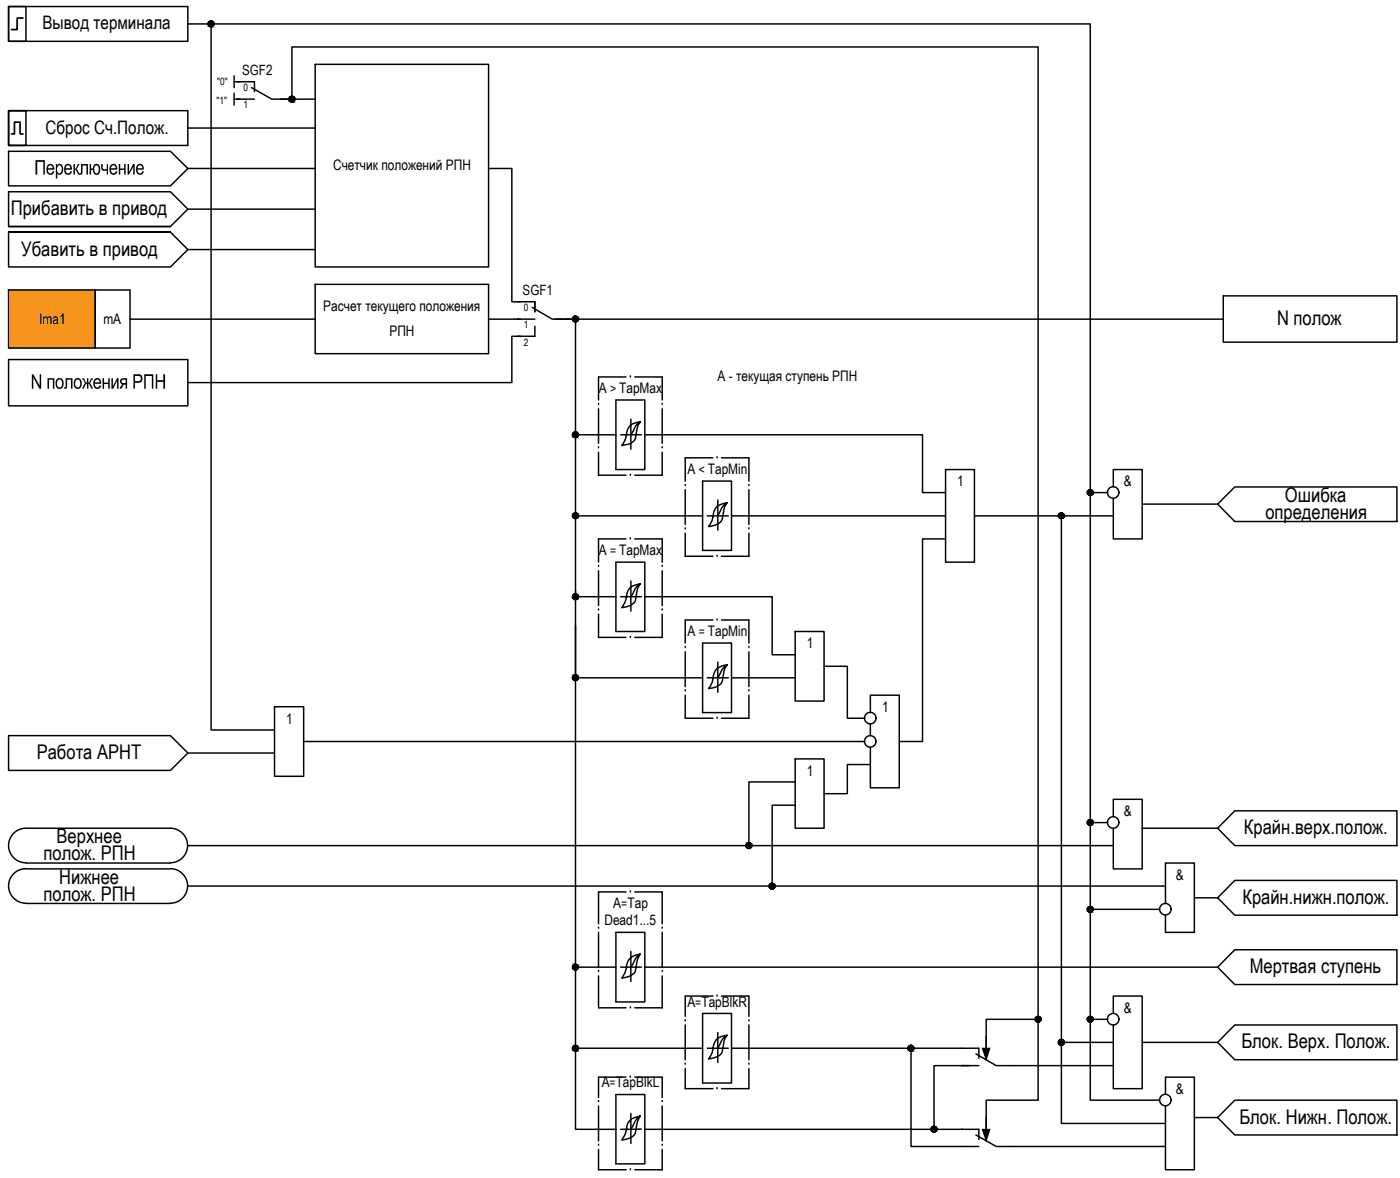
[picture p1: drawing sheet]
<svg xmlns="http://www.w3.org/2000/svg" width="242mm" height="204mm" viewBox="0 0 242 204" stroke-linecap="round" stroke-linejoin="round" font-family="sans-serif">
<!-- layer: 0 -->
<g fill="none" stroke="#000" stroke-width=".25">
<path d="M1.5 19.1h31v6h-31v-6v6h3v-6zM1.5 1.1h3v6h-3zM1.5 1.1h31v6h-31zM32.5 4.1h4v122h11M36.5 4.1h152v81h3M40.5 13.1v2M40.5 16.1v2M40.5 14.1h1M40.5 17.1h1M48.5 17.1h6M50.5 17.1v-9h129v182h-9v7M54.5 11.1h30v35h-30z"/>
<path d="M1.5 26.1h28l3 3-3 3h-28zM1.5 33.1h28l3 3-3 3h-28zM1.5 39.1h28M32.5 22.1h22M32.5 29.1h22M32.5 36.1h22M84.5 29.1h4v23h1.5M1.5 50.1h15v10h-15zM1.5 40.1v6h28l3-3-3-3h-28h28M16.5 50.1h6v10h-6zM22.5 55.1h32M32.5 43.1h22"/>
<path d="M54.5 49.1h30v12h-30zM84.5 55.1h5.5M90 58.1h-1.5v8h-56M92.5 52.1v1.8M92.5 56.4v1.7M96 55.1h115.5M99.5 55.1v20h7M211.5 51.1h30v8h-30zM1.5 62.1h31v8h-31zM99.5 75.1v14h22M106.5 69.1h5v12h-5zM109.1 72.4v5.2"/>
<path d="M109.1 75.1h1.8M110.7 72.9l-.5 .8-.3 1.5a1.63 1.63 0 0 1-1.6 1.6l-.8 .2 .5-.9 .3-.9a2.23 2.23 0 0 1 2.4-2.3l-.3 .2a2.33 2.33 0 0 0-1 1.4l-.3 .6h-1.8M111.5 75.1h48v10h3.9M99.5 89.1v14h7M106.5 97.1h5v12h-5zM121.5 83.1h4.9v12h-4.9zM124.1 86.4v5.2M124.1 89.1h1.8M125.7 86.9a5 5 0 0 0-.8 2.7l-.3 .6-.5 .3-1.6 .5 .6-1.1 .2-.7a2.11 2.11 0 0 1 1.9-2.2l.5-.1-.3 .2a2.75 2.75 0 0 0-1 1.4l-.3 .6h-1.8M126.4 89.1h37M163.4 93.1h-3.9v35h-4.1M163.4 81.1h5v16h-5z"/>
<path d="M168.4 89.1h24M183.5 89.1v91h8.9M188.5 85.1v57h3M192.4 84.1v-3h5v12h-5v-7M197.4 87.1h13.1M210.5 87.1l2.9-3h28.1v6h-28.1zM99.5 102.1v15h22M99.5 108.1v59h7M109.1 100.4v5.2M109.1 103.1h1.8M110.7 100.9l-.5 .8-.3 1.5a1.7 1.7 0 0 1-1.6 1.6l-.8 .2 .5-.8 .3-1a2.1 2.1 0 0 1 1.9-2.2l.5-.1-.3 .2a2.75 2.75 0 0 0-1 1.4l-.3 .6h-1.8M111.5 103.1h22v10h4"/>
<path d="M121.5 111.1h4.9v12h-4.9zM124.1 114.4v5.2M124.1 117.1h1.8M125.7 114.9a4.7 4.7 0 0 0-.8 2.7 2.34 2.34 0 0 1-2.4 1.4l.6-1.3a3.3 3.3 0 0 1 1-2.3l1.6-.5-.3 .2a2.75 2.75 0 0 0-1 1.4l-.3 .6h-1.8M126.4 117.1h11.1M137.5 109.1h5v12h-5zM142.5 115.1h4v9h3M1.5 127.1h28l3 3-3 3h-28zM32.5 130.1h15M47.5 122.1h5v12h-5zM52.5 128.1h97M137.5 131.1h5v12h-5z"/>
<path d="M137.5 139.1h-4v14M137.5 135.1h-8v11M150.5 123.1v-3h4.9v16h-4.9v-7M150.5 132.1h-4v5h-4M150.5 125.1v2M4.5 143.1a2.98 2.98 0 0 0-3 3 2.98 2.98 0 0 0 3 3M4.5 150.1a2.98 2.98 0 0 0-3 3 2.98 2.98 0 0 0 3 3M4.5 143.1h25M4.5 149.1h25M4.5 150.1h25M4.5 156.1h25M29.4 143.1a2.98 2.98 0 0 1 3 3 2.98 2.98 0 0 1-3 3"/>
<path d="M29.4 150.1a2.98 2.98 0 0 1 3 3 2.98 2.98 0 0 1-3 3M32.5 146.1h159.9M32.5 153.1h169M188.5 142.1v15h11.9M188.5 157.1v19h3M192.4 141.1v-3h5v12h-5v-7M197.4 143.1h13.1M201.5 156.1v-7h5v12h-5v-3M206.5 155.1h4M213.4 152.1h28.1v6h-28.1l-2.9-3zM213.4 140.1h28.1v6h-28.1l-2.9-3zM99.5 167.1v14h22"/>
<path d="M106.5 161.1h5v12h-5zM109.1 164.4v5.2M109.1 167.1h1.8M110.7 164.9l-.5 .8-.3 1.5a1.7 1.7 0 0 1-1.6 1.7l-.8 .1 .5-.8 .3-1a2.29 2.29 0 0 1 2.4-2.3l-.3 .2a2.75 2.75 0 0 0-1 1.4l-.3 .6h-1.8M111.5 167.1h99M121.5 175.1h4.9v12h-4.9zM124.1 178.4v5.2M125.7 178.9a4.7 4.7 0 0 0-.8 2.7l-.2 .4-.6 .5-1.6 .5 .6-1.1 .2-.7a2.23 2.23 0 0 1 2.4-2.3l-.3 .2a2.38 2.38 0 0 0-1 1.4l-.3 .6h-1.8M170.5 179.1v3M179.5 176.1h-9v7M188.5 176.1v14h11.9M192.4 175.1v-3h5v16h-5v-11"/>
<path d="M213.4 164.1h28.1v6h-28.1l-2.9-3zM213.4 177.1h28.1v6h-28.1l-2.9-3zM99.5 181.1v14h7M106.5 189.1h5v12h-5zM109.1 192.4v5.2M110.7 192.9l-.5 .8-.3 1.5a1.7 1.7 0 0 1-1.6 1.6l-.8 .2 .5-.8 .3-1a2.1 2.1 0 0 1 1.9-2.2l.5-.1-.3 .2a2.75 2.75 0 0 0-1 1.4l-.3 .6h-1.8M110.9 195.1h-1.8M111.5 195.1h55M124.1 181.1h1.8M126.4 181.1h39.8M157.5 181.1v17h8.7M167.7 184.1h-6.2v11"/>
<path d="M170.5 193.1v3M175.2 184.1h17.2M175.2 198.1h26.3M183.5 180.1v14h18M197.4 180.1h13.1M201.5 189.1v-3h5v16h-5v-11M206.5 193.1h4M213.4 190.1h28.1v6h-28.1l-2.9-3z"/>
<circle cx="36.5" cy="4.1" r=".49"/>
<circle cx="50.4" cy="17.1" r=".49"/>
<circle cx="99.5" cy="55.1" r=".49"/>
<circle cx="99.5" cy="75.1" r=".49"/>
<circle cx="99.5" cy="89.1" r=".49"/>
<circle cx="183.5" cy="89.1" r=".49"/>
<circle cx="188.4" cy="85.1" r=".49"/>
<circle cx="192.4" cy="85.1" r=".99"/>
<circle cx="99.5" cy="117.1" r=".49"/>
<circle cx="99.5" cy="103.1" r=".49"/>
<circle cx="150.4" cy="124.1" r=".99"/>
<circle cx="150.4" cy="128.1" r=".99"/>
<circle cx="129.4" cy="146.1" r=".49"/>
<circle cx="133.5" cy="153.1" r=".49"/>
<circle cx="188.4" cy="142.1" r=".49"/>
<circle cx="188.4" cy="157.1" r=".49"/>
<circle cx="192.4" cy="142.1" r=".99"/>
<circle cx="201.4" cy="157.1" r=".99"/>
<circle cx="99.5" cy="167.1" r=".49"/>
<circle cx="179.4" cy="176.1" r=".49"/>
<circle cx="188.4" cy="176.1" r=".49"/>
<circle cx="192.4" cy="176.1" r=".99"/>
<circle cx="99.5" cy="181.1" r=".49"/>
<circle cx="157.5" cy="181.1" r=".49"/>
<circle cx="161.4" cy="195.1" r=".49"/>
<circle cx="183.5" cy="180.1" r=".49"/>
<circle cx="201.4" cy="190.1" r=".99"/>
</g>
<path d="M4 3.1h-1v2h-1M2 23.1h.5v-2h1v2h.5" fill="none" stroke="#000" stroke-width=".3"/>
<g fill="#000">
<path d="M14 28.3h1.2v1.9h-.3v-1.6h-.6v1.1a.4 .4 0 0 1-.1 .4 .4 .4 0 0 1-.5 .1v-.3l.3-.1zM17.5 28.3h.2v.4a.45 .45 0 0 0 .2 .5 .45 .45 0 0 0 .6 0v-.9h.2v1.9h-.2v-.8l-.4 .1a.6 .6 0 0 1-.6-.7zM20.5 28.3h.3v.8h.7v-.8h.2v1.9h-.2v-.8h-.7v.8h-.3zM22.1 28.3h.2v1.4l.7-1.4h.3v1.9h-.3v-1.4l-.7 1.4h-.2zM17.7 65.3h.3v.8h.7v-.8h.3v1.9h-.3v-.8h-.7v.8h-.3zM19.3 65.3h.2v1.4l.7-1.4h.3v1.9h-.3v-1.4l-.6 1.4h-.3zM24.9 64.7h1.6v2.5h-.3v-2.2h-1v2.2h-.3zM26.9 64.7h.3v1h1v-1h.3v2.5h-.3v-1.2h-1v1.2h-.3z"/>
<path d="M15.5 28.3h.2v.8h.3l.1-.4 .3-.4h.4l.3 .2 .2 .4v.8l-.3 .4-.6 .1-.2-.3-.2-.5h-.3v.8h-.2zM16.5 28.6l-.2 .4 .1 .7a.39 .39 0 0 0 .5 .2 .39 .39 0 0 0 .2-.6v-.2a.4 .4 0 0 0-.2-.4 .4 .4 0 0 0-.4-.1z"/>
<path d="M19.2 28.4l.3-.1 .4 .1 .3 .4 .1 .5h-1.1v.2a.42 .42 0 0 0 .4 .5 .42 .42 0 0 0 .4-.4l.3 .1-.4 .5h-.4l-.4-.3-.2-.9zM19.3 28.6l-.1 .5h.8v-.3a.42 .42 0 0 0-.7-.2z"/>
<path d="M23.7 28.5l.6-.2 .4 .3 .1 .3v.4h-1.1l.1 .2a.4 .4 0 0 0 .4 .5 .4 .4 0 0 0 .4-.4h.2v.1l-.3 .5h-.5l-.3-.2-.2-1zM24 28.6l-.2 .3v.2h.8v-.2a.38 .38 0 0 0-.6-.3z"/>
<path d="M20.8 65.6l.4-.3h.8v1.9h-.3v-.8l-.3 .1-.4 .7h-.3l.5-.8-.4-.3zM21.1 65.6a.32 .32 0 0 0-.1 .5 .32 .32 0 0 0 .5 .1h.2v-.6z"/>
<path d="M23.1 64.7h1.2l.2 .2 .1 .4v.5l-.2 .2-1.1 .2v1h-.2zM23.3 65v.9h.6a.45 .45 0 0 0 .4-.5 .45 .45 0 0 0-.5-.4z"/>
</g>
<g fill="none" stroke="#000" stroke-width=".25">
<path d="M41 14.1h3v1.8M41 17.1h3M43.5 15.1l3.5 2h3M89.5 52.1h3v1.8M89.5 55.1h3M89.5 58.1h3M92 53.1l3.5 2h3M103.5 77.4h.1M103.5 69.9h.1M103.5 70.6v6M103.5 78.1v4h4.7M108.2 65.1h-4.7v4"/>
<path d="M109 65.1h.1M109.7 65.1h4.8v4M114.5 77.4h.1M114.5 69.9h.1M114.5 70.6v6M114.5 78.1v4h-4.8M123.2 79.1h-4.8v4M124 79.1h.1M124.7 79.1h4.8v4M103.5 97.9h.1M103.5 98.6v6M108.2 93.1h-4.7v4"/>
<path d="M109 82.1h.1M109 93.1h.1M109.7 93.1h4.8v4M114.5 97.9h.1M114.5 98.6v6M118.4 91.4h.1M118.4 83.9h.1M118.4 84.6v6M118.4 92.1v4h4.8M124 96.1h.1M129.5 91.4h.1M129.5 83.9h.1"/>
<path d="M129.5 84.6v6M129.5 92.1v4h-4.8M103.5 105.4h.1M103.5 106.1v4h4.7M109 110.1h.1M114.5 105.4h.1M114.5 106.1v4h-4.8M118.4 119.4h.1M118.4 111.9h.1M118.4 112.6v6M123.2 107.1h-4.8v4M124 107.1h.1"/>
<path d="M124.7 107.1h4.8v4M129.5 119.4h.1M129.5 111.9h.1M129.5 112.6v6M118.4 120.1v4h4.8M124 124.1h.1M129.5 120.1v4h-4.8M108.2 154.1h-4.7v5.5M109 154.1h.1M109.7 154.1h4.8v5.5M103.5 167.9h.1M103.5 160.4h.1"/>
<path d="M103.5 161.1v6M103.5 168.6v5.5h4.7M109 174.1h.1M114.5 167.9h.1M114.5 160.4h.1M114.5 161.1v6M114.5 168.6v5.5h-4.8M118.4 176.4h.1M118.4 177.1v6M123.2 172.1h-4.8v3.5M124 172.1h.1M124.7 172.1h4.8v3.5"/>
<path d="M129.5 176.4h.1M129.5 177.1v6M103.5 197.9h.1M103.5 190.4h.1M103.5 191.1v6M103.5 198.6v3.5h4.7M108.2 186.1h-4.7v3.5M109 186.1h.1M109.7 186.1h4.8v3.5M114.5 197.9h.1M114.5 190.4h.1M114.5 191.1v6"/>
<path d="M114.5 198.6v3.5h-4.8M118.4 183.9h.1M118.4 184.6v3.5h4.8M124 188.1h.1M129.5 183.9h.1M129.5 184.6v3.5h-4.8M166.2 181.1h3v1.8M166.2 195.1h3v1.8M166.2 184.1h3M166.2 198.1h3M168.7 182.1l3.5 2h3M168.7 196.1l3.5 2h3"/>
<path d="M109 202.1h.1"/>
</g>
<!-- layer: 0 -->
<path d="M1.5 50.1l15 10v-10zM1.5 50.1l15 10h-15z" fill="#f7941d" stroke="#f7941d" stroke-width=".17"/>
<g fill="#000" stroke="#000" stroke-width=".17">
<path d="M36.4 4.6h.2zM36.4 3.6h.1zM50.4 17.6h.2zM50.4 16.6h.1zM99.2 55.6h.5zM99.3 54.7h.4zM99.4 55.6h.2zM99.4 54.6h.1zM99.4 75.6h.2zM99.4 74.6h.1zM99.1 89.5h.7zM99.2 89.6h.5z"/>
<path d="M99.3 88.7h.4zM99.4 89.6h.2zM99.4 88.6h.1zM183.1 89.5h.7zM183.3 89.6h.3zM183.4 88.6h.1zM188.3 85.6h.3zM188.4 84.7h.1zM99.2 102.7h.6zM99.2 103.6h.5zM99.3 102.7h.4zM99.4 103.6h.2z"/>
<path d="M99.4 117.6h.2zM99.4 102.6h.1zM99.4 116.6h.1zM129.4 146.6h.2zM129.4 145.6h.1zM133.3 153.6h.3zM133.4 152.6h.2zM133.4 153.6h.2zM133.4 152.6h.1zM188.1 141.8h.7zM188.3 142.6h.3zM188.3 157.6h.3z"/>
<path d="M188.4 141.6h.1zM188.4 156.6h.1zM99.2 166.7h.6zM99.4 167.6h.2zM99.4 166.6h.1zM179.1 175.8h.7zM179.4 176.6h.2zM179.4 175.6h.1zM183.2 179.7h.6zM183.3 179.6h.3zM183.4 179.6h.1zM188.3 176.6h.3z"/>
<path d="M188.4 175.6h.1zM99.1 181.5h.7zM99.4 181.6h.2zM99.4 180.6h.1zM157.4 181.6h.2zM157.4 180.6h.1zM161.4 194.6h.1zM169.8 181.1h1.3l-.6 2zM169.8 195.1h1.3l-.6 2zM183.3 180.6h.3z"/>
<path d="M36.4 4.6h.1zM36.4 4.6h.1z"/>
<path d="M36.4 3.6h.2zM36.4 3.6h.2z"/>
<path d="M36.4 3.6l.2 .1zM36.4 3.6l.2 .1z"/>
<path d="M36.3 3.7h.4zM36.3 3.7h.4z"/>
<path d="M36.3 4.6h.3zM36.3 4.6h.3z"/>
<path d="M36.3 3.7h.4zM36.3 3.7h.4z"/>
<path d="M36.2 3.7h.5zM36.2 3.7h.5z"/>
<path d="M36.2 4.6h.5zM36.2 4.6h.5z"/>
<path d="M36.3 4.6h.4zM36.3 4.6h.3z"/>
<path d="M36.2 3.7l.6 .1zM36.2 3.7l.6 .1z"/>
<path d="M36.2 4.5h.5zM36.2 4.5l.5 .1z"/>
<path d="M36.2 3.8h.6zM36.1 3.8h.7z"/>
<path d="M36.2 4.5h.6zM36.2 4.5h.5z"/>
<path d="M36.1 3.8h.8zM36.1 3.8h.8z"/>
<path d="M36.1 4.5h.7zM36.1 4.5h.7z"/>
<path d="M36.1 4.4h.8zM36.1 4.4l.7 .1z"/>
<path d="M36.1 3.8h.8zM36.1 3.8h.8z"/>
<path d="M36.1 3.8l.8 .1zM36.1 3.8l.8 .1z"/>
<path d="M36 3.9h1zM36 3.9h1z"/>
<path d="M36 4.3l.9 .1zM36 4.3l.9 .1z"/>
<path d="M36.1 4.4h.8zM36.1 4.4h.8z"/>
<path d="M36 3.9l1 .1zM36 3.9l1 .1h-1z"/>
<path d="M36 4h1zM36 4h1z"/>
<path d="M36 4l1 .1zM36 4l1 .1z"/>
<path d="M36 4.1h1zM36 4.1h1z"/>
<path d="M36 4.1l1 .1zM36 4.1l1 .1z"/>
<path d="M36 4.2h1zM36 4.2h1z"/>
<path d="M36 4.2l1 .1zM36 4.2l1 .1z"/>
<path d="M36 4.3h1zM36 4.3h1z"/>
<path d="M36 4.3h1zM36 4.3h.9z"/>
<path d="M50.4 17.6h.1zM50.4 17.6h.1z"/>
<path d="M50.4 16.6h.2zM50.4 16.6h.2z"/>
<path d="M50.4 16.6l.2 .1zM50.3 16.7h.3z"/>
<path d="M50.3 17.6h.3zM50.3 17.6h.4z"/>
<path d="M50.3 17.6h.3zM50.3 17.6h.3z"/>
<path d="M50.3 16.7h.4zM50.3 16.7h.4z"/>
<path d="M50.3 16.7h.4zM50.2 16.7h.5z"/>
<path d="M50.2 17.6h.5zM50.2 17.6h.6z"/>
<path d="M50.2 17.6h.5zM50.2 17.6h.5z"/>
<path d="M50.2 16.7h.6zM50.2 16.7h.6z"/>
<path d="M50.2 16.7h.6zM50.2 16.7h.6z"/>
<path d="M50.2 16.7l.6 .1zM50.2 16.7l.6 .1z"/>
<path d="M50.2 17.5h.6zM50.2 17.5l.6 .1z"/>
<path d="M50.1 16.8h.7zM50.1 16.8h.7z"/>
<path d="M50.1 16.8l.8 .1zM50.1 16.8l.8 .1z"/>
<path d="M50.1 17.4l.7 .1zM50.1 17.4l.7 .1z"/>
<path d="M50.1 17.5h.7zM50.1 17.5h.7z"/>
<path d="M50 16.9h.9zM50 16.9h.9z"/>
<path d="M50 17.4h.9zM50 17.4h.8z"/>
<path d="M50 16.9l.9 .1zM50 16.9l.9 .1z"/>
<path d="M50 17h1zM50 17h1z"/>
<path d="M50 17.3h.9zM50 17.3h.9z"/>
<path d="M50 17.3h.9zM50 17.3l.9 .1z"/>
<path d="M50 17h1zM50 17h1z"/>
<path d="M50 17l1 .1zM50 17l1 .1z"/>
<path d="M50 17.1h1zM50 17.1h1z"/>
<path d="M50 17.1l1 .1zM50 17.1l1 .1z"/>
<path d="M50 17.2h1zM50 17.2h1z"/>
<path d="M50 17.2l1 .1zM50 17.2l1 .1z"/>
<path d="M50 17.3h1zM50 17.3h.9z"/>
<path d="M99.4 55.6h.1zM99.4 55.6h.1z"/>
<path d="M99.4 54.6h.2zM99.4 54.6h.2z"/>
<path d="M99.4 54.6h.2zM99.3 54.6h.3z"/>
<path d="M99.3 54.6l.4 .1zM99.3 54.6l.4 .1zM99.2 54.7h.5z"/>
<path d="M99.3 55.6h.3zM99.3 55.6h.3z"/>
<path d="M99.2 54.7h.6zM99.2 54.7h.6z"/>
<path d="M99.3 55.6h.4zM99.3 55.6h.3z"/>
<path d="M99.2 54.7l.6 .1zM99.2 54.7l.6 .1z"/>
<path d="M99.1 54.8h.7zM99.1 54.8h.7z"/>
<path d="M99.1 55.5h.7zM99.1 55.5h.7z"/>
<path d="M99.2 55.5h.6zM99.2 55.5l.5 .1zM99.2 55.6h.5z"/>
<path d="M99.1 54.8h.8zM99.1 54.8h.8z"/>
<path d="M99.1 55.5h.7zM99.1 55.5h.7z"/>
<path d="M99.1 54.8h.8zM99.1 54.8h.8z"/>
<path d="M99.1 55.4h.8zM99.1 55.4l.7 .1z"/>
<path d="M99.1 54.8l.8 .1zM99.1 54.8l.8 .1z"/>
<path d="M99 54.9h.9zM99 54.9h.9z"/>
<path d="M99 55.4h.9zM99 55.4h.9z"/>
<path d="M99.1 55.4h.8zM99.1 55.4h.8z"/>
<path d="M99 54.9l.9 .1zM99 55h.9z"/>
<path d="M99 55h.9zM99 55h.9z"/>
<path d="M99 55l.9 .1zM99 55l.9 .1z"/>
<path d="M99 55.1h.9zM99 55.1h.9z"/>
<path d="M99 55.1l.9 .1zM99 55.1l.9 .1z"/>
<path d="M99 55.2h.9zM99 55.2h.9z"/>
<path d="M99 55.2l.9 .1zM99 55.2l.9 .1z"/>
<path d="M99 55.3h.9zM99 55.3h.9z"/>
<path d="M99 55.3h.9zM99 55.3l.9 .1z"/>
<path d="M99.4 75.6h.1zM99.4 75.6h.1z"/>
<path d="M99.4 74.6h.2zM99.4 74.6h.2z"/>
<path d="M99.4 74.6l.2 .1zM99.4 74.6l.2 .1z"/>
<path d="M99.3 74.7h.4zM99.3 74.7h.4z"/>
<path d="M99.3 75.6h.3zM99.3 75.6h.3z"/>
<path d="M99.3 74.7h.4zM99.3 74.7h.4z"/>
<path d="M99.2 74.7h.6zM99.2 74.7h.6z"/>
<path d="M99.2 75.6h.5zM99.2 75.6h.5z"/>
<path d="M99.3 75.6h.4zM99.3 75.6h.3z"/>
<path d="M99.2 74.7h.6zM99.2 74.7h.6z"/>
<path d="M99.1 74.7l.7 .1zM99.1 74.7l.7 .1z"/>
<path d="M99.1 75.5l.7 .1zM99.1 75.5l.7 .1z"/>
<path d="M99.2 75.6h.6zM99.2 75.6h.5z"/>
<path d="M99.1 74.8h.8zM99.1 74.8h.8z"/>
<path d="M99.1 75.5h.7zM99.1 75.5h.7z"/>
<path d="M99.1 74.8l.8 .1zM99.1 74.8l.8 .1z"/>
<path d="M99.1 75.4h.8zM99.1 75.4l.7 .1z"/>
<path d="M99.1 74.9h.8zM99.1 74.9h.8z"/>
<path d="M99 74.9l.9 .1zM99 74.9l.9 .1z"/>
<path d="M99 75.3l.9 .1zM99 75.3l.9 .1z"/>
<path d="M99.1 75.4h.8zM99.1 75.4h.8z"/>
<path d="M99 75h.9zM99 75h.9z"/>
<path d="M99 75h.9zM99 75h.9z"/>
<path d="M99 75l.9 .1zM99 75l.9 .1z"/>
<path d="M99 75.1h.9zM99 75.1h.9z"/>
<path d="M99 75.1l.9 .1zM99 75.1l.9 .1z"/>
<path d="M99 75.2h.9zM99 75.2h.9z"/>
<path d="M99 75.2l.9 .1zM99 75.2l.9 .1z"/>
<path d="M99 75.3h.9zM99 75.3h.9z"/>
<path d="M99 75.3h.9zM99 75.3h.9z"/>
<path d="M99.4 89.6h.1zM99.4 89.6h.1z"/>
<path d="M99.4 88.6h.2zM99.4 88.6h.2z"/>
<path d="M99.4 88.6l.2 .1zM99.4 88.6l.2 .1z"/>
<path d="M99.3 88.7h.4zM99.3 88.7h.4zM99.2 88.7h.5z"/>
<path d="M99.3 89.6h.3zM99.3 89.6h.3z"/>
<path d="M99.2 88.7h.6zM99.2 88.7h.6z"/>
<path d="M99.3 89.6h.4zM99.3 89.6h.3z"/>
<path d="M99.2 88.7l.6 .1zM99.2 88.7l.6 .1z"/>
<path d="M99.1 88.8h.7zM99.1 88.8h.7z"/>
<path d="M99.2 89.5h.6zM99.2 89.5l.5 .1zM99.2 89.6h.5z"/>
<path d="M99.1 88.8h.8zM99.1 88.8h.8z"/>
<path d="M99.1 89.5h.7zM99.1 89.5h.7zM99.1 89.5h.7z"/>
<path d="M99.1 88.8h.8zM99.1 88.8h.8z"/>
<path d="M99.1 89.4h.8zM99.1 89.4l.7 .1z"/>
<path d="M99.1 88.8l.8 .1zM99.1 88.8l.8 .1z"/>
<path d="M99 88.9h.9zM99 88.9h.9z"/>
<path d="M99 89.4h.9zM99 89.4h.9z"/>
<path d="M99.1 89.4h.8zM99.1 89.4h.8z"/>
<path d="M99 88.9l.9 .1zM99 89h.9z"/>
<path d="M99 89h.9zM99 89h.9z"/>
<path d="M99 89l.9 .1zM99 89l.9 .1z"/>
<path d="M99 89.1h.9zM99 89.1h.9z"/>
<path d="M99 89.1l.9 .1zM99 89.1l.9 .1z"/>
<path d="M99 89.2h.9zM99 89.2h.9z"/>
<path d="M99 89.2l.9 .1zM99 89.2l.9 .1z"/>
<path d="M99 89.3h.9zM99 89.3h.9z"/>
<path d="M99 89.3h.9zM99 89.3l.9 .1z"/>
<path d="M183.3 89.6h.2zM183.4 89.6h.1z"/>
<path d="M183.4 88.6h.2zM183.3 88.6h.3z"/>
<path d="M183.3 88.6l.3 .1zM183.3 88.6l.3 .1z"/>
<path d="M183.3 88.7h.4zM183.3 88.7h.4z"/>
<path d="M183.3 88.7h.4zM183.2 88.7h.5z"/>
<path d="M183.3 89.6h.4zM183.3 89.6h.3zM183.3 89.6h.3z"/>
<path d="M183.2 88.7h.6zM183.2 88.7h.6z"/>
<path d="M183.2 89.6h.5zM183.2 89.6h.5z"/>
<path d="M183.2 88.7l.6 .1zM183.2 88.7l.6 .1z"/>
<path d="M183.1 88.8h.7zM183.1 88.8h.7z"/>
<path d="M183.2 89.5h.6zM183.2 89.5l.5 .1z"/>
<path d="M183.1 88.8h.8zM183 88.8h.9z"/>
<path d="M183.1 89.5h.7zM183.1 89.5h.7zM183.1 89.5h.7z"/>
<path d="M183 88.8h.9zM183 88.8h.9z"/>
<path d="M183 89.4h.9zM183 89.4l.8 .1z"/>
<path d="M183 88.8l.9 .1zM183 88.8l.9 .1z"/>
<path d="M183 88.9h.9zM183 88.9h.9z"/>
<path d="M183 89.4h.9zM183 89.4h.9z"/>
<path d="M183 89.4h.9zM183 89.4h.9z"/>
<path d="M183 88.9l.9 .1zM183 88.9l.9 .1z"/>
<path d="M183 89h.9zM183 89h.9z"/>
<path d="M183 89l.9 .1zM183 89l.9 .1z"/>
<path d="M183 89.1h1zM183 89.1h1z"/>
<path d="M183 89.2h.9zM183 89.2h.9z"/>
<path d="M183 89.2l.9 .1zM183 89.2l.9 .1z"/>
<path d="M183 89.3h.9zM183 89.3h.9z"/>
<path d="M183 89.3h.9zM183 89.3l.9 .1z"/>
<path d="M183 89.1h1zM183 89.1l.9 .1z"/>
<path d="M188.3 85.6h.2zM188.4 85.6h.1z"/>
<path d="M188.4 84.7h.2zM188.3 84.7h.3z"/>
<path d="M188.3 84.7h.3zM188.3 84.7h.3z"/>
<path d="M188.3 84.7h.4zM188.3 84.7h.4z"/>
<path d="M188.3 85.6h.3zM188.3 85.6h.3z"/>
<path d="M188.3 84.7h.4zM188.3 84.7h.4z"/>
<path d="M188.3 85.6h.4zM188.3 85.6h.3z"/>
<path d="M188.2 84.7h.6zM188.2 84.7h.6z"/>
<path d="M188.2 85.5h.5zM188.2 85.5l.5 .1z"/>
<path d="M188.2 84.7h.6zM188.1 84.7h.7z"/>
<path d="M188.2 85.5h.6zM188.2 85.5h.5z"/>
<path d="M188.1 84.7l.7 .1zM188.1 84.7l.7 .1z"/>
<path d="M188.1 84.8h.7zM188.1 84.8h.7z"/>
<path d="M188.1 85.5h.7zM188.1 85.5h.7z"/>
<path d="M188.1 85.5h.7zM188.1 85.5h.7z"/>
<path d="M188.1 84.8l.8 .1zM188.1 84.8l.8 .1z"/>
<path d="M188.1 85.4h.7zM188.1 85.4l.7 .1z"/>
<path d="M188 84.9h.9zM188 84.9h.9z"/>
<path d="M188 84.9h.9zM188 84.9h.9z"/>
<path d="M188 85.4h.9zM188 85.4h.9z"/>
<path d="M188 85.4h.9zM188 85.4h.8z"/>
<path d="M188 84.9l.9 .1zM188 84.9l.9 .1z"/>
<path d="M188 85h.9zM188 85h.9z"/>
<path d="M188 85l1 .1zM188 85l1 .1z"/>
<path d="M188 85.2l.9 .1zM188 85.2l.9 .1z"/>
<path d="M188 85.3h.9zM188 85.3h.9z"/>
<path d="M188 85.3h.9zM188 85.3l.9 .1z"/>
<path d="M188 85.1h1zM188 85.1h1z"/>
<path d="M188 85.1l1 .1zM188 85.1l1 .1z"/>
<path d="M188 85.2h1zM188 85.2h.9z"/>
<path d="M99.4 103.6h.1zM99.4 103.6h.1z"/>
<path d="M99.4 117.6h.1zM99.4 117.6h.1z"/>
<path d="M99.4 102.6h.2zM99.4 102.6h.2z"/>
<path d="M99.4 116.6l.2 .1zM99.4 116.6l.2 .1z"/>
<path d="M99.4 102.6h.2zM99.3 102.6h.3z"/>
<path d="M99.4 116.7h.2zM99.3 116.7h.3z"/>
<path d="M99.3 102.6l.4 .1zM99.3 102.6l.4 .1zM99.2 102.7h.5z"/>
<path d="M99.3 103.6h.3zM99.3 103.6h.3z"/>
<path d="M99.3 116.7h.4zM99.3 116.7h.4z"/>
<path d="M99.3 117.6h.3zM99.3 117.6h.3z"/>
<path d="M99.2 102.7h.6zM99.2 102.7h.6zM99.1 102.7h.7z"/>
<path d="M99.3 103.6h.4zM99.3 103.6h.3z"/>
<path d="M99.3 116.7h.4zM99.3 116.7h.4z"/>
<path d="M99.2 116.7h.6zM99.2 116.7h.6z"/>
<path d="M99.2 117.5l.5 .1zM99.2 117.5l.5 .1z"/>
<path d="M99.3 117.6h.4zM99.3 117.6h.3z"/>
<path d="M99.1 102.7l.7 .1zM99.1 102.7l.7 .1z"/>
<path d="M99.1 103.5h.7zM99.1 103.5h.7z"/>
<path d="M99.2 103.5h.6zM99.2 103.5l.5 .1zM99.2 103.6h.5z"/>
<path d="M99.2 116.7h.6zM99.2 116.7h.6z"/>
<path d="M99.1 116.7l.7 .1zM99.1 116.7l.7 .1z"/>
<path d="M99.1 117.5h.7zM99.1 117.5h.7z"/>
<path d="M99.2 117.5h.6zM99.2 117.5h.5z"/>
<path d="M99.1 102.8h.8zM99.1 102.8h.8z"/>
<path d="M99.1 103.5h.7zM99.1 103.5h.7z"/>
<path d="M99.1 116.8h.8zM99.1 116.8h.8z"/>
<path d="M99.1 117.5h.7zM99.1 117.5h.7z"/>
<path d="M99.1 102.8l.8 .1zM99.1 102.8l.8 .1z"/>
<path d="M99.1 103.4h.8zM99.1 103.4l.7 .1z"/>
<path d="M99.1 116.8l.8 .1zM99.1 116.8l.8 .1z"/>
<path d="M99.1 117.4h.8zM99.1 117.4l.7 .1z"/>
<path d="M99.1 102.9h.8zM99.1 102.9h.8z"/>
<path d="M99 102.9h.9zM99 102.9h.9z"/>
<path d="M99 103.4h.9zM99 103.4h.9z"/>
<path d="M99.1 103.4h.8zM99.1 103.4h.8z"/>
<path d="M99.1 116.9h.8zM99.1 116.9h.8z"/>
<path d="M99 116.9l.9 .1zM99 116.9l.9 .1z"/>
<path d="M99 117.3l.9 .1zM99 117.3l.9 .1z"/>
<path d="M99.1 117.4h.8zM99.1 117.4h.8z"/>
<path d="M99 102.9l.9 .1zM99 103h.9z"/>
<path d="M99 103h.9zM99 103h.9z"/>
<path d="M99 103l.9 .1zM99 103l.9 .1z"/>
<path d="M99 103.1h.9zM99 103.1h.9z"/>
<path d="M99 103.1l.9 .1zM99 103.1l.9 .1z"/>
<path d="M99 103.2h.9zM99 103.2h.9z"/>
<path d="M99 103.2l.9 .1zM99 103.2l.9 .1z"/>
<path d="M99 103.3h.9zM99 103.3h.9z"/>
<path d="M99 103.3h.9zM99 103.3l.9 .1z"/>
<path d="M99 117h.9zM99 117h.9z"/>
<path d="M99 117h.9zM99 117h.9z"/>
<path d="M99 117l.9 .1zM99 117l.9 .1z"/>
<path d="M99 117.1h.9zM99 117.1h.9z"/>
<path d="M99 117.1l.9 .1zM99 117.1l.9 .1z"/>
<path d="M99 117.2h.9zM99 117.2h.9z"/>
<path d="M99 117.2h.9zM99 117.2h.9z"/>
<path d="M99 117.2l.9 .1zM99 117.2l.9 .1z"/>
<path d="M99 117.3h.9zM99 117.3h.9z"/>
<path d="M129.4 146.6h.1zM129.4 146.6h.1z"/>
<path d="M129.4 145.6l.2 .1zM129.4 145.6l.2 .1z"/>
<path d="M129.4 145.7h.2zM129.3 145.7h.3z"/>
<path d="M129.3 145.7h.4zM129.2 145.7h.5z"/>
<path d="M129.3 146.6h.3zM129.3 146.6h.3z"/>
<path d="M129.2 145.7h.5zM129.2 145.7h.5z"/>
<path d="M129.2 146.6h.5zM129.2 146.6h.4z"/>
<path d="M129.2 146.5h.5zM129.2 146.5h.6z"/>
<path d="M129.2 146.5h.5zM129.2 146.5l.5 .1z"/>
<path d="M129.2 145.7h.6zM129.2 145.7h.6z"/>
<path d="M129.2 145.7h.6zM129.2 145.7h.6z"/>
<path d="M129.2 145.7l.6 .1zM129.2 145.7l.6 .1z"/>
<path d="M129.2 146.5h.6zM129.2 146.5h.6z"/>
<path d="M129.1 145.8h.7zM129.1 145.8h.7z"/>
<path d="M129.1 145.8l.8 .1zM129.1 145.8l.8 .1z"/>
<path d="M129.1 146.4l.7 .1zM129.1 146.4l.7 .1z"/>
<path d="M129.1 146.5h.7zM129.1 146.5h.7z"/>
<path d="M129 145.9h.9zM129 145.9h.9z"/>
<path d="M129 146.4h.9zM129 146.4h.9z"/>
<path d="M129 146.4h.9zM129 146.4h.8z"/>
<path d="M129 145.9l.9 .1zM129 145.9l.9 .1z"/>
<path d="M129 146h1zM129 146h1z"/>
<path d="M129 146.3l.9 .1zM129 146.3l.9 .1z"/>
<path d="M129 146h1zM129 146h1z"/>
<path d="M129 146l1 .1zM129 146l1 .1z"/>
<path d="M129 146.1h1zM129 146.1h1z"/>
<path d="M129 146.1l1 .1zM129 146.1l1 .1z"/>
<path d="M129 146.2h1zM129 146.2h1z"/>
<path d="M129 146.2h1zM129 146.2h1z"/>
<path d="M129 146.2h1zM129 146.2l.9 .1z"/>
<path d="M133.4 153.6h.1zM133.4 153.6h.1z"/>
<path d="M133.4 152.6h.2zM133.4 152.6h.2zM133.3 152.6h.3z"/>
<path d="M133.3 152.6l.4 .1zM133.3 152.6l.4 .1z"/>
<path d="M133.3 152.7h.4zM133.2 152.7h.5z"/>
<path d="M133.3 153.6h.4zM133.3 153.6h.3zM133.3 153.6h.3z"/>
<path d="M133.2 152.7h.6zM133.2 152.7h.6z"/>
<path d="M133.2 153.6h.5zM133.2 153.6h.5z"/>
<path d="M133.2 152.7l.6 .1zM133.2 152.7l.6 .1z"/>
<path d="M133.1 152.8h.7zM133.1 152.8h.7z"/>
<path d="M133.1 153.5h.7zM133.1 153.5h.7z"/>
<path d="M133.2 153.5h.6zM133.2 153.5l.5 .1z"/>
<path d="M133.1 152.8h.8zM133.1 152.8h.8z"/>
<path d="M133.1 153.5h.7zM133.1 153.5h.7z"/>
<path d="M133.1 152.8l.8 .1zM133.1 152.8l.8 .1z"/>
<path d="M133.1 153.4h.8zM133.1 153.4l.7 .1z"/>
<path d="M133.1 152.9h.8zM133.1 152.9h.8z"/>
<path d="M133 152.9h.9zM133 152.9h.9z"/>
<path d="M133 153.4h.9zM133 153.4h.9z"/>
<path d="M133.1 153.4h.8zM133.1 153.4h.8z"/>
<path d="M133 152.9l.9 .1zM133 152.9l.9 .1z"/>
<path d="M133 153h.9zM133 153h.9z"/>
<path d="M133 153l.9 .1zM133 153l.9 .1z"/>
<path d="M133 153.1h1zM133 153.1h1z"/>
<path d="M133 153.2h.9zM133 153.2h.9z"/>
<path d="M133 153.2l.9 .1zM133 153.2l.9 .1z"/>
<path d="M133 153.3h.9zM133 153.3h.9z"/>
<path d="M133 153.3h.9zM133 153.3l.9 .1z"/>
<path d="M133 153.1h1zM133 153.1l.9 .1z"/>
<path d="M188.3 142.6h.2zM188.4 142.6h.1z"/>
<path d="M188.3 157.6h.2zM188.4 157.6h.1z"/>
<path d="M188.4 141.6h.2zM188.3 141.6h.3z"/>
<path d="M188.4 156.6h.2zM188.3 156.6h.3z"/>
<path d="M188.3 141.6h.3zM188.3 141.6h.3z"/>
<path d="M188.3 156.6l.3 .1zM188.3 156.6l.3 .1z"/>
<path d="M188.3 141.6l.4 .1zM188.3 141.6l.4 .1z"/>
<path d="M188.3 142.6h.3zM188.3 142.6h.3z"/>
<path d="M188.3 156.7h.4zM188.3 156.7h.4z"/>
<path d="M188.3 157.6h.3zM188.3 157.6h.3z"/>
<path d="M188.3 141.7h.4zM188.2 141.7h.5z"/>
<path d="M188.3 142.6h.4zM188.3 142.6h.3z"/>
<path d="M188.3 156.7h.4zM188.3 156.7h.4z"/>
<path d="M188.3 157.6h.4zM188.3 157.6h.3z"/>
<path d="M188.2 141.7h.6zM188.2 141.7h.6z"/>
<path d="M188.2 142.6h.5zM188.2 142.6h.5z"/>
<path d="M188.2 156.7h.6zM188.2 156.7h.6z"/>
<path d="M188.2 157.6h.5zM188.2 157.6h.5z"/>
<path d="M188.2 141.7l.6 .1zM188.2 141.7l.6 .1zM188.1 141.8h.7z"/>
<path d="M188.2 142.5h.6zM188.2 142.5l.5 .1z"/>
<path d="M188.2 156.7h.6zM188.2 156.7h.6z"/>
<path d="M188.2 157.6h.6zM188.2 157.6h.5z"/>
<path d="M188.1 141.8h.7zM188.1 141.8h.7z"/>
<path d="M188.1 142.5h.7zM188.1 142.5h.7z"/>
<path d="M188.1 142.5h.7zM188.1 142.5h.7z"/>
<path d="M188.1 156.7l.7 .1zM188.1 156.7l.7 .1z"/>
<path d="M188.1 156.8h.7zM188.1 156.8h.7z"/>
<path d="M188.1 157.5h.7zM188.1 157.5h.7z"/>
<path d="M188.1 157.5h.7zM188.1 157.5l.7 .1z"/>
<path d="M188.1 141.8h.8zM188.1 141.8h.8z"/>
<path d="M188.1 142.4h.7zM188.1 142.4l.7 .1z"/>
<path d="M188.1 156.8l.8 .1zM188.1 156.8l.8 .1z"/>
<path d="M188.1 157.4h.7zM188.1 157.4l.7 .1z"/>
<path d="M188 141.8l.9 .1zM188 141.8l.9 .1z"/>
<path d="M188 141.9h.9zM188 141.9h.9z"/>
<path d="M188 142.4h.9zM188 142.4h.9z"/>
<path d="M188 142.4h.9zM188 142.4h.8z"/>
<path d="M188 156.9h.9zM188 156.9h.9z"/>
<path d="M188 156.9l.9 .1zM188 156.9l.9 .1z"/>
<path d="M188 157.3l.9 .1zM188 157.3l.9 .1z"/>
<path d="M188 157.4h.9zM188 157.4h.8z"/>
<path d="M188 141.9l.9 .1zM188 141.9l.9 .1z"/>
<path d="M188 142h.9zM188 142h.9z"/>
<path d="M188 142l1 .1zM188 142l1 .1z"/>
<path d="M188 142.2l.9 .1zM188 142.2l.9 .1z"/>
<path d="M188 142.3h.9zM188 142.3h.9z"/>
<path d="M188 142.3h.9zM188 142.3l.9 .1z"/>
<path d="M188 157h.9zM188 157h.9z"/>
<path d="M188 157h.9zM188 157h.9z"/>
<path d="M188 157l1 .1zM188 157l1 .1z"/>
<path d="M188 157.2l.9 .1zM188 157.2l.9 .1z"/>
<path d="M188 157.3h.9zM188 157.3h.9z"/>
<path d="M188 157.3h.9zM188 157.3h.9z"/>
<path d="M188 142.1h1zM188 142.1h1z"/>
<path d="M188 142.1l1 .1zM188 142.1l1 .1z"/>
<path d="M188 142.2h1zM188 142.2h.9z"/>
<path d="M188 157.1h1zM188 157.1h1z"/>
<path d="M188 157.1l1 .1zM188 157.1l1 .1z"/>
<path d="M188 157.2h1zM188 157.2h.9z"/>
<path d="M99.4 167.6h.1zM99.4 167.6h.1z"/>
<path d="M99.4 166.6l.2 .1zM99.4 166.6l.2 .1z"/>
<path d="M99.4 166.7h.2zM99.3 166.7h.3z"/>
<path d="M99.3 166.7h.4zM99.3 166.7h.4z"/>
<path d="M99.3 167.6h.3zM99.3 167.6h.3z"/>
<path d="M99.3 166.7h.4zM99.3 166.7h.4z"/>
<path d="M99.2 166.7h.6zM99.2 166.7h.6zM99.1 166.7h.7z"/>
<path d="M99.2 167.5l.5 .1zM99.2 167.5l.5 .1z"/>
<path d="M99.3 167.6h.4zM99.3 167.6h.3z"/>
<path d="M99.1 166.7l.7 .1zM99.1 166.7l.7 .1z"/>
<path d="M99.1 167.5h.7zM99.1 167.5h.7z"/>
<path d="M99.2 167.5h.6zM99.2 167.5h.5z"/>
<path d="M99.1 166.8h.8zM99.1 166.8h.8z"/>
<path d="M99.1 167.5h.7zM99.1 167.5h.7z"/>
<path d="M99.1 166.8l.8 .1zM99.1 166.8l.8 .1z"/>
<path d="M99.1 167.4h.8zM99.1 167.4h.8z"/>
<path d="M99.1 167.4h.8zM99.1 167.4l.7 .1z"/>
<path d="M99.1 166.9h.8zM99.1 166.9h.8z"/>
<path d="M99 166.9h.9zM99 166.9h.9z"/>
<path d="M99 167.4h.9zM99 167.4h.9z"/>
<path d="M99 166.9l.9 .1zM99 167h.9z"/>
<path d="M99 167h.9zM99 167h.9z"/>
<path d="M99 167l.9 .1zM99 167l.9 .1z"/>
<path d="M99 167.1h.9zM99 167.1h.9z"/>
<path d="M99 167.1l.9 .1zM99 167.1l.9 .1z"/>
<path d="M99 167.2h.9zM99 167.2h.9z"/>
<path d="M99 167.2h.9zM99 167.2h.9z"/>
<path d="M99 167.2l.9 .1zM99 167.2l.9 .1z"/>
<path d="M99 167.3h.9zM99 167.3l.9 .1z"/>
<path d="M179.4 176.6h.1zM179.4 176.6h.1z"/>
<path d="M179.4 175.6h.2zM179.4 175.6h.2z"/>
<path d="M179.4 175.6l.2 .1zM179.3 175.7h.3z"/>
<path d="M179.3 176.6h.3zM179.3 176.6h.3z"/>
<path d="M179.3 175.7h.4zM179.3 175.7h.4z"/>
<path d="M179.3 175.7h.4zM179.2 175.7h.5z"/>
<path d="M179.3 176.6h.4zM179.3 176.6h.3z"/>
<path d="M179.2 176.6h.5zM179.2 176.6h.5z"/>
<path d="M179.2 175.7h.5zM179.2 175.7h.5z"/>
<path d="M179.2 175.7l.6 .1zM179.2 175.7l.6 .1z"/>
<path d="M179.2 176.5h.5zM179.2 176.5l.5 .1z"/>
<path d="M179.2 175.8h.6zM179.2 175.8h.6zM179.1 175.8h.7z"/>
<path d="M179.2 176.5h.6zM179.2 176.5h.5z"/>
<path d="M179.1 175.8h.8zM179 175.8h.9z"/>
<path d="M179.1 176.4l.7 .1zM179.1 176.4l.7 .1z"/>
<path d="M179.1 176.5h.7zM179.1 176.5h.7z"/>
<path d="M179 175.8l.9 .1zM179 175.8l.9 .1z"/>
<path d="M179 176.4h.9zM179 176.4h.8z"/>
<path d="M179 175.9h.9zM179 175.9h.9z"/>
<path d="M179 175.9l1 .1zM179 175.9l1 .1z"/>
<path d="M179 176.3h.9zM179 176.3h.9z"/>
<path d="M179 176.3h.9zM179 176.3l.9 .1z"/>
<path d="M179 176l1 .1zM179 176l1 .1z"/>
<path d="M179 176.1h1zM179 176.1h1z"/>
<path d="M179 176.1h1zM179 176.1h1z"/>
<path d="M179 176.1l1 .1zM179 176.1l1 .1z"/>
<path d="M179 176.2h1zM179 176.2h1z"/>
<path d="M179 176.2l1 .1zM179 176.2l1 .1z"/>
<path d="M179 176.3h1zM179 176.3h.9z"/>
<path d="M183.4 179.6h.2zM183.3 179.6h.3zM183.3 179.6h.3z"/>
<path d="M183.3 179.6h.4zM183.3 179.6h.4z"/>
<path d="M183.3 179.6l.4 .1zM183.3 179.6l.4 .1z"/>
<path d="M183.2 179.7h.6zM183.2 179.7h.6zM183.1 179.7h.7z"/>
<path d="M183.1 179.7l.7 .1zM183.1 179.7l.7 .1z"/>
<path d="M183.1 179.8h.8zM183.1 179.8h.8z"/>
<path d="M183 179.8l.9 .1zM183 179.8l.9 .1z"/>
<path d="M183 179.9h.9zM183 179.9h.9z"/>
<path d="M183 179.9h.9zM183 179.9h.9z"/>
<path d="M183 179.9l.9 .1zM183 179.9l.9 .1z"/>
<path d="M183 180h.9zM183 180h.9z"/>
<path d="M188.3 176.6h.2zM188.4 176.6h.1z"/>
<path d="M188.4 175.6h.2zM188.3 175.6h.3z"/>
<path d="M188.3 175.6l.3 .1zM188.3 175.6l.3 .1z"/>
<path d="M188.3 175.7h.4zM188.3 175.7h.4z"/>
<path d="M188.3 176.6h.3zM188.3 176.6h.3z"/>
<path d="M188.3 175.7h.4zM188.3 175.7h.4z"/>
<path d="M188.3 176.6h.4zM188.3 176.6h.3z"/>
<path d="M188.2 175.7h.6zM188.2 175.7h.6z"/>
<path d="M188.2 176.6h.5zM188.2 176.6h.5z"/>
<path d="M188.2 175.7l.6 .1zM188.2 175.7l.6 .1z"/>
<path d="M188.2 176.5h.6zM188.2 176.5l.5 .1z"/>
<path d="M188.1 175.8h.7zM188.1 175.8h.7z"/>
<path d="M188.1 176.5h.7zM188.1 176.5h.7z"/>
<path d="M188.1 176.5h.7zM188.1 176.5h.7z"/>
<path d="M188.1 175.8h.7zM188.1 175.8h.7z"/>
<path d="M188.1 175.8h.8zM188.1 175.8h.8z"/>
<path d="M188.1 176.4h.7zM188.1 176.4l.7 .1z"/>
<path d="M188 175.8l.9 .1zM188 175.8l.9 .1z"/>
<path d="M188 175.9h.9zM188 175.9h.9z"/>
<path d="M188 176.3l.9 .1zM188 176.3l.9 .1z"/>
<path d="M188 176.4h.9zM188 176.4h.8z"/>
<path d="M188 175.9l.9 .1zM188 175.9l.9 .1z"/>
<path d="M188 176l.9 .1zM188 176l.9 .1h-.9z"/>
<path d="M188 176.1h1zM188 176.1h1z"/>
<path d="M188 176.2l.9 .1zM188 176.2l.9 .1z"/>
<path d="M188 176.3h.9zM188 176.3h.9z"/>
<path d="M188 176.3h.9zM188 176.3h.9z"/>
<path d="M188 176.1h1zM188 176.1h1z"/>
<path d="M188 176.1l1 .1zM188 176.1l1 .1z"/>
<path d="M188 176.2h1zM188 176.2h.9z"/>
<path d="M99.4 181.6h.1zM99.4 181.6h.1z"/>
<path d="M99.4 180.6h.2zM99.4 180.6h.2z"/>
<path d="M99.4 180.6l.2 .1zM99.4 180.6l.2 .1z"/>
<path d="M99.3 180.7h.4zM99.3 180.7h.4z"/>
<path d="M99.3 181.6h.3zM99.3 181.6h.3z"/>
<path d="M99.3 180.7h.4zM99.3 180.7h.4z"/>
<path d="M99.2 180.7h.6zM99.2 180.7h.6z"/>
<path d="M99.2 181.6h.5zM99.2 181.6h.5z"/>
<path d="M99.3 181.6h.4zM99.3 181.6h.3z"/>
<path d="M99.2 180.7h.6zM99.2 180.7h.6z"/>
<path d="M99.1 180.7l.7 .1zM99.1 180.7l.7 .1z"/>
<path d="M99.2 181.5h.6zM99.2 181.5l.5 .1z"/>
<path d="M99.1 180.8h.8zM99.1 180.8h.8z"/>
<path d="M99.1 181.5h.7zM99.1 181.5h.7zM99.1 181.5h.7z"/>
<path d="M99.1 181.4h.8zM99.1 181.4l.7 .1z"/>
<path d="M99.1 180.8h.8zM99.1 180.8h.8z"/>
<path d="M99.1 180.8l.8 .1zM99.1 180.8l.8 .1z"/>
<path d="M99 180.9h.9zM99 180.9h.9z"/>
<path d="M99 181.3l.9 .1zM99 181.3l.9 .1z"/>
<path d="M99.1 181.4h.8zM99.1 181.4h.8z"/>
<path d="M99 180.9l.9 .1zM99 180.9l.9 .1h-.9z"/>
<path d="M99 181h.9zM99 181h.9z"/>
<path d="M99 181l.9 .1zM99 181l.9 .1z"/>
<path d="M99 181.1h.9zM99 181.1h.9z"/>
<path d="M99 181.1l.9 .1zM99 181.1l.9 .1z"/>
<path d="M99 181.2h.9zM99 181.2h.9z"/>
<path d="M99 181.2l.9 .1zM99 181.2l.9 .1z"/>
<path d="M99 181.3h.9zM99 181.3h.9z"/>
<path d="M99 181.3h.9zM99 181.3h.9z"/>
<path d="M157.4 181.6h.1zM157.4 181.6h.1z"/>
<path d="M157.4 180.6h.2zM157.4 180.6h.2z"/>
<path d="M157.4 180.6l.2 .1zM157.4 180.6l.2 .1z"/>
<path d="M157.3 180.7h.4zM157.3 180.7h.4z"/>
<path d="M157.3 181.6h.3zM157.3 181.6h.3z"/>
<path d="M157.3 180.7h.4zM157.3 180.7h.4z"/>
<path d="M157.2 180.7h.5zM157.2 180.7h.5z"/>
<path d="M157.2 181.6h.5zM157.2 181.6h.5z"/>
<path d="M157.3 181.6h.4zM157.3 181.6h.3z"/>
<path d="M157.2 180.7h.6zM157.2 180.7h.6z"/>
<path d="M157.2 181.5h.5zM157.2 181.5l.5 .1z"/>
<path d="M157.1 180.7l.7 .1zM157.1 180.7l.7 .1z"/>
<path d="M157.1 181.5h.7zM157.1 181.5h.6z"/>
<path d="M157.1 180.8h.8zM157.1 180.8h.8z"/>
<path d="M157.1 181.5h.7zM157.1 181.5h.7z"/>
<path d="M157.1 181.4h.8zM157.1 181.4l.7 .1z"/>
<path d="M157.1 180.8h.8zM157.1 180.8h.8z"/>
<path d="M157.1 180.8l.8 .1zM157.1 180.8l.8 .1z"/>
<path d="M157 180.9h.9zM157 180.9h.9z"/>
<path d="M157 181.3l.9 .1zM157 181.3l.9 .1z"/>
<path d="M157.1 181.4h.8zM157.1 181.4h.8z"/>
<path d="M157 180.9l.9 .1zM157 180.9l.9 .1h-.9z"/>
<path d="M157 181h.9zM157 181h.9z"/>
<path d="M157 181l.9 .1zM157 181l.9 .1z"/>
<path d="M157 181.1h.9zM157 181.1h.9z"/>
<path d="M157 181.1l.9 .1zM157 181.1l.9 .1z"/>
<path d="M157 181.2h.9zM157 181.2h.9z"/>
<path d="M157 181.2l.9 .1zM157 181.2l.9 .1z"/>
<path d="M157 181.3h.9zM157 181.3h.9z"/>
<path d="M157 181.3h.9zM157 181.3h.9z"/>
<path d="M161.4 195.6h.1zM161.4 195.6h.1zM161.4 195.6h.2z"/>
<path d="M161.4 194.6h.2zM161.4 194.6h.2z"/>
<path d="M161.4 194.6h.2zM161.3 194.6h.3z"/>
<path d="M161.3 194.6l.4 .1zM161.2 194.7h.5z"/>
<path d="M161.3 195.6h.3zM161.3 195.6h.3z"/>
<path d="M161.2 194.7h.5zM161.2 194.7h.5z"/>
<path d="M161.2 195.6h.5zM161.2 195.6h.4z"/>
<path d="M161.2 194.7h.6zM161.2 194.7h.6z"/>
<path d="M161.2 195.6h.5zM161.2 195.6h.5z"/>
<path d="M161.2 194.7l.6 .1zM161.2 194.7l.6 .1z"/>
<path d="M161.2 195.5h.6zM161.2 195.5l.5 .1z"/>
<path d="M161.1 195.5h.7zM161.1 195.5h.7z"/>
<path d="M161.1 195.5h.7zM161.1 195.5h.7z"/>
<path d="M161.1 194.8h.7zM161.1 194.8h.7z"/>
<path d="M161.1 194.8h.7zM161.1 194.8h.7z"/>
<path d="M161.1 194.8h.8zM161.1 194.8h.8z"/>
<path d="M161.1 195.4l.7 .1zM161.1 195.4l.7 .1z"/>
<path d="M161 194.8l.9 .1zM161 194.8l.9 .1z"/>
<path d="M161 195.4h.9zM161 195.4h.8z"/>
<path d="M161 194.9h.9zM161 194.9h.9z"/>
<path d="M161 194.9l.9 .1zM161 194.9l.9 .1z"/>
<path d="M161 195h1zM161 195h1z"/>
<path d="M161 195.3h.9zM161 195.3h.9z"/>
<path d="M161 195.3l.9 .1zM161 195.3l.9 .1z"/>
<path d="M161 195.4h.9zM161 195.4h.9z"/>
<path d="M161 195l1 .1zM161 195l1 .1z"/>
<path d="M161 195.1h1zM161 195.1h1z"/>
<path d="M161 195.1l1 .1zM161 195.1l1 .1z"/>
<path d="M161 195.2h1zM161 195.2h1z"/>
<path d="M161 195.2h1zM161 195.2l.9 .1z"/>
<path d="M183.3 180.6h.2zM183.4 180.6h.1z"/>
<path d="M183.3 180.6h.3zM183.3 180.6h.3z"/>
<path d="M183.3 180.6h.4zM183.3 180.6h.3z"/>
<path d="M183.2 180.5h.5zM183.2 180.5l.5 .1z"/>
<path d="M183.1 180.5h.7zM183.1 180.5h.7z"/>
<path d="M183.2 180.5h.6zM183.2 180.5h.5z"/>
<path d="M183.1 180.5h.7zM183.1 180.5h.7z"/>
<path d="M183 180.5h.9zM183 180.5h.8z"/>
<path d="M183 180.4h.9zM183 180.4h.9z"/>
<path d="M183 180.4h.9zM183 180.4l.9 .1z"/>
<path d="M183 180l.9 .1zM183 180l.9 .1z"/>
<path d="M183 180.1h1zM183 180.1h1z"/>
<path d="M183 180.2h.9zM183 180.2h.9z"/>
<path d="M183 180.2l.9 .1zM183 180.2l.9 .1z"/>
<path d="M183 180.3h.9zM183 180.3h.9z"/>
<path d="M183 180.3h.9zM183 180.3l.9 .1z"/>
<path d="M183 180.1h1zM183 180.1l.9 .1z"/>
</g>
<g font-size="3.5">
<text x="5.9" y="30.2">Переключение</text>
<text x="1.9" y="37.2">Прибавить в привод</text>
<text x="3.7" y="44.2">Убавить в привод</text>
<text x="220.8" y="56.2">N полож</text>
<text x="5.3" y="67.2">N положения РПН</text>
<text x="218.7" y="89.6">определения</text>
<text x="222.1" y="86.7">Ошибка</text>
<text x="6.4" y="131.2">Работа АРНТ</text>
<text x="7.5" y="148.6">полож. РПН</text>
<text x="9.8" y="145.7">Верхнее</text>
<text x="215" y="144.2">Крайн.верх.полож.</text>
<text x="7.5" y="155.6">полож. РПН</text>
<text x="10.2" y="152.7">Нижнее</text>
<text x="214.8" y="156.2">Крайн.нижн.полож.</text>
<text x="216" y="168.2">Мертвая ступень</text>
<text x="214.6" y="181.2">Блок. Верх. Полож.</text>
<text x="214.2" y="194.2">Блок. Нижн. Полож.</text>
</g>
<g font-size="3.2">
<text x="7.3" y="5.1">Вывод терминала</text>
<text x="7.9" y="23.1">Сброс Сч.Полож.</text>
</g>
<g font-size="2.5">
<text x="57.6" y="29.4">Счетчик положений РПН</text>
<text x="55.9" y="53.8">Расчет текущего положения</text>
<text x="6.8" y="56">Ima1</text>
<text x="17.9" y="56">mА</text>
<text x="67.3" y="58">РПН</text>
<text x="124" y="65.9">А - текущая ступень РПН</text>
<text x="103.5" y="67.9">A</text>
<text x="107" y="67.9">TapMax</text>
<text x="118.8" y="81.9">A</text>
<text x="122.3" y="81.9">TapMin</text>
<text x="165.5" y="84">1</text>
<text x="194.3" y="84">&amp;</text>
<text x="103.5" y="95.9">A</text>
<text x="107" y="95.9">TapMax</text>
<text x="118.8" y="109.9">A</text>
<text x="122.3" y="109.9">TapMin</text>
<text x="139.5" y="112">1</text>
<text x="49.5" y="125">1</text>
<text x="152.5" y="123">1</text>
<text x="139.5" y="134">1</text>
<text x="194.3" y="141">&amp;</text>
<text x="203.2" y="152">&amp;</text>
<text x="104.5" y="159.9">Dead1...5</text>
<text x="106" y="156.9">A Tap</text>
<text x="118.8" y="173.9">A TapBlkR</text>
<text x="194.3" y="175">&amp;</text>
<text x="104" y="187.9">A TapBlkL</text>
<text x="203.2" y="189">&amp;</text>
</g>
<g font-size="2.4">
<text x="41.9" y="13">SGF2</text>
<text x="90.3" y="51">SGF1</text>
</g>
<g font-size="2.2">
<text x="105.5" y="67.9">&gt;</text>
<text x="120.8" y="81.9">&lt;</text>
<text x="105.5" y="95.9">=</text>
<text x="120.8" y="109.9">=</text>
<text x="107.4" y="156.9">=</text>
<text x="120.2" y="173.9">=</text>
<text x="105.4" y="187.9">=</text>
</g>
<g font-size="1.7">
<text x="37.4" y="17.9">&quot;1&quot;</text>
<text x="37.5" y="14.8">&quot;0&quot;</text>
<text x="42.1" y="15.7">0</text>
<text x="42.1" y="18.7">1</text>
<text x="90.6" y="53.7">0</text>
<text x="90.6" y="56.8">1</text>
<text x="90.6" y="59.8">2</text>
</g>
</svg>
